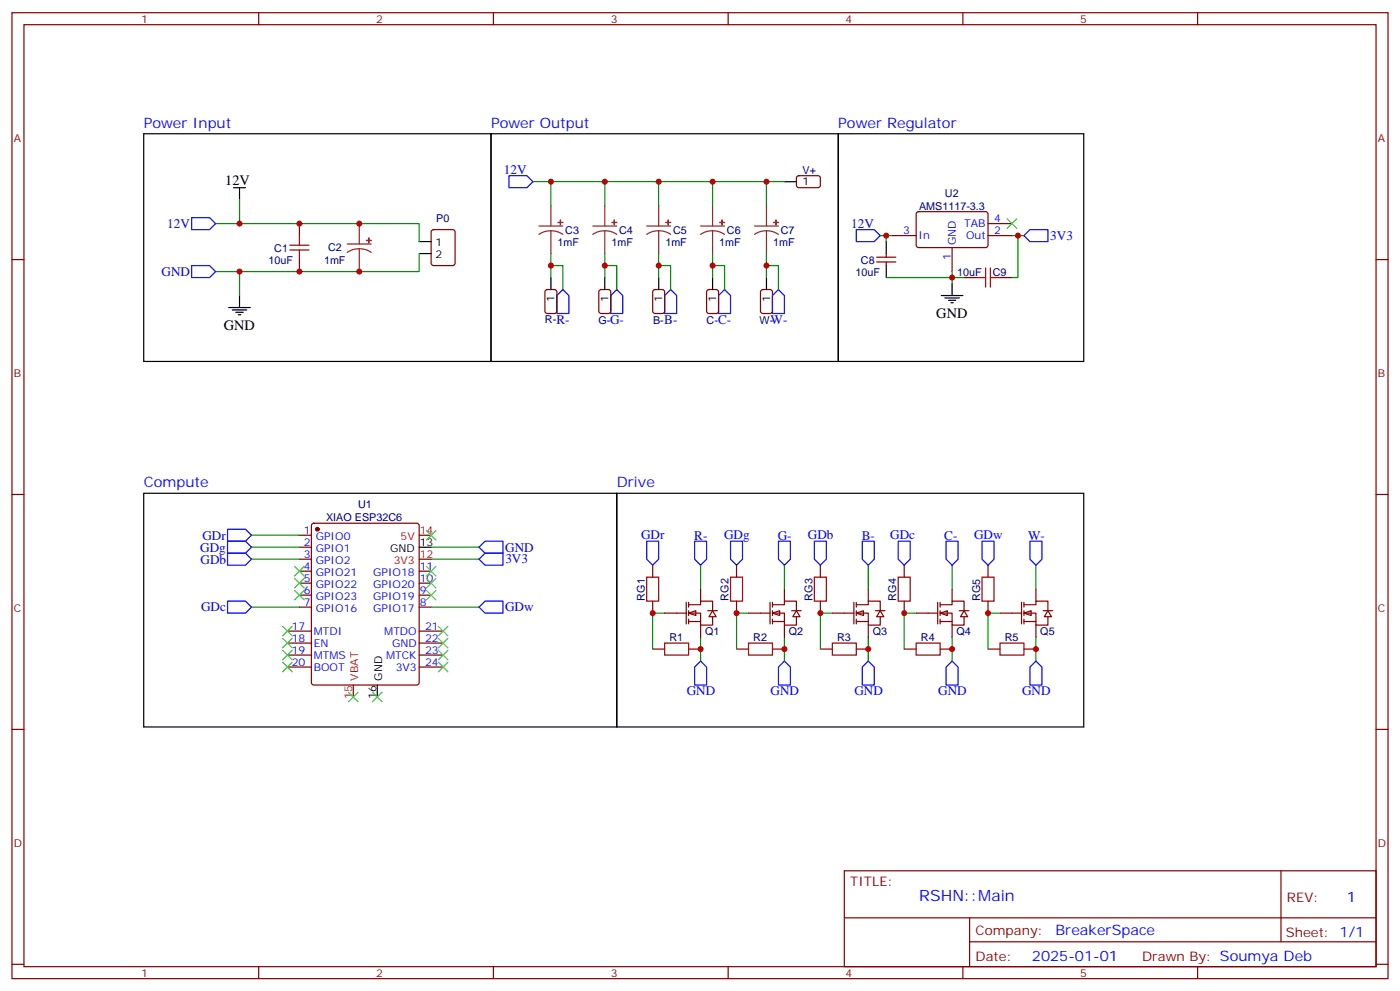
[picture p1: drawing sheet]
<svg xmlns="http://www.w3.org/2000/svg" width="412mm" height="292mm" viewBox="0 0 412 292" stroke-linecap="round" stroke-linejoin="round" font-family="sans-serif">
<g fill="none" stroke="#870000" stroke-width=".35">
<path d="M3.5 3.7h405.4v284.4h-405.4zM7.1 7.3h398.2v277.3h-398.2zM76.2 3.7v3.6M145.3 3.7v3.6M214.5 3.7v3.6M283.6 3.7v3.6M352.8 3.7v3.6M234.8 51.9l.5-.2 5.9 .1 .5 .6-.1 2.4-.7 .4h-5.9l-.4-.7v-2.1zM3.5 76.4h3.6M127.2 67.8l.5-.2h5.6l.7 .4 .1 9.5-.5 .6-5.9 .1-.6-.5-.1-9.4zM262.8 69.4h7.1M270.1 62.5l.5-.2 20 .1 .4 .6v9.5l-.7 .4-20-.1-.4-.6v-9.2z"/>
<path d="M280.5 72.9v7M291 69.4h7.1M291 65.8h7.1M405.3 76.4h3.6M160.7 85.4l.5-.2h2.1l.7 .5v5.9l-.4 .6-2.4 .1-.6-.5-.1-5.9zM176.6 85.4l.5-.2h2.1l.7 .5v5.9l-.4 .6-2.4 .1-.7-.5v-5.9zM192.5 85.4l.5-.2h2.1l.6 .5 .1 5.9-.5 .6-2.3 .1-.7-.5v-5.9zM208.4 85.4l.4-.2h2.2l.6 .5 .1 5.9-.5 .6-2.4 .1-.6-.5-.1-5.9zM224.2 85.4l.5-.2h2.1l.7 .5v5.9l-.4 .6-2.4 .1-.6-.5-.1-5.9zM3.5 145.6h3.6M88.2 157.6h3.5M92 154.2l.4-.2h30.4l.6 .5 .1 46.4-.5 .7h-30.6l-.6-.4-.1-46.5z"/>
<path d="M123.5 157.6h3.5M405.3 145.6h3.6M88.2 161.1h3.5M88.2 164.6h3.5M88.2 168.1h3.5M88.2 171.7h3.5M88.2 175.2h3.5M88.2 178.7h3.5M123.5 164.6h3.5M123.5 168.1h3.5M123.5 171.7h3.5M123.5 175.2h3.5"/>
<path d="M123.5 178.7h3.5M192.3 166.4v3.5M192.3 177v3.5M217 166.4v3.5M217 177v3.5M241.7 166.4v3.5M241.7 177v3.5M266.3 166.4v3.5M266.3 177v3.5M291 166.4v3.5M291 177v3.5M84.7 185.8h7"/>
<path d="M84.7 189.3h7M84.7 192.8h7M84.7 196.4h7M123.5 185.8h7M123.5 189.3h7M123.5 192.8h7M123.5 196.4h7M192.3 191.1h3.5M202.8 191.1h3.6M217 191.1h3.5M227.5 191.1h3.6M241.7 191.1h3.5"/>
<path d="M252.2 191.1h3.6M266.3 191.1h3.6M276.9 191.1h3.6M291 191.1h3.6M301.6 191.1h3.6M3.5 214.7h3.6M104.1 201.6v3.6M405.3 214.7h3.6M248.7 256.3h156.6v28.3h-156.6zM377.3 256.4v20.8M248.7 270.2h156.5M285.6 277.2h119.6"/>
<path d="M285.6 270.2v14.1M3.5 283.8h3.6M76.2 284.6v3.5M145.3 284.6v3.5M214.5 284.6v3.5M283.6 284.6v3.5M352.8 284.6v3.5M405.3 283.8h3.6"/>
</g>
<g fill="none" stroke="#000" stroke-width=".35">
<path d="M42.3 39.4h102.3v67h-102.3zM144.6 39.4h102.3v67h-102.3zM246.9 39.4h72.4v67h-72.4zM68.8 55.2h3.5M70.6 55.2v3.6M231.1 53.5h3.5M123.5 71.1h3.5M123.5 74.6h3.5M67.4 90.5h6.3M68.4 91.2h4.3M69.5 91.9h2.1M70.2 92.6h.7"/>
<path d="M70.6 87v3.5M162.3 81.7v3.5M178.2 81.7v3.5M194 81.7v3.5M209.9 81.7v3.5M225.8 81.7v3.5M277.3 87h6.3M278.3 87.7h4.3M279.4 88.4h2.1M280.1 89.1h.7M280.5 83.5v3.5M42.3 145.2h139.4v68.8h-139.4z"/>
<path d="M181.7 145.2h137.6v68.8h-137.6zM123.5 161.1h3.5M111.1 201.6v3.6"/>
</g>
<g fill="#8c2424" stroke="#8c2424" stroke-width=".35">
<path d="M108.6 70.1l.1 1.4z"/>
<path d="M107.9 70.8h1.5z"/>
<path d="M165.1 64.8v1.4z"/>
<path d="M164.4 65.5h1.4z"/>
<path d="M180.9 64.8l.1 1.4z"/>
<path d="M180.3 65.5h1.4z"/>
<path d="M196.8 64.8v1.4z"/>
<path d="M196.1 65.5h1.5z"/>
<path d="M212.7 64.8v1.4z"/>
<path d="M212 65.5h1.4z"/>
<path d="M228.6 64.8v1.4z"/>
<path d="M227.9 65.5h1.4z"/>
</g>
<g fill="none" stroke="#8c2424" stroke-width=".35">
<path d="M102.3 71.8h7.1M105.8 73.2l1.9 .3 1.7 .8M105.8 73.2l-1.8 .3-1.7 .8M105.8 65.8v6M105.8 73.2v6.7M158.7 66.5h7.1M162.3 67.9l1.8 .3 1.7 .8M162.3 67.9l-1.9 .3-1.7 .8M162.3 60.5v6M162.3 67.9v6.7M174.6 66.5h7.1M178.2 67.9l1.8 .3 1.7 .8"/>
<path d="M178.2 67.9l-1.9 .3-1.7 .8M178.2 60.5v6M178.2 67.9v6.7M190.5 66.5h7.1M194 67.9l1.9 .3 1.7 .8M194 67.9l-1.8 .3-1.7 .8M194 60.5v6M194 67.9v6.7M206.4 66.5h7M209.9 67.9l1.9 .3 1.6 .8M209.9 67.9l-1.8 .3-1.7 .8M209.9 60.5v6"/>
<path d="M209.9 67.9v6.7M222.2 66.5h7.1M225.8 67.9l1.8 .3 1.7 .8M225.8 67.9l-1.9 .3-1.7 .8M225.8 60.5v6M225.8 67.9v6.7"/>
</g>
<g fill="none" stroke="#008700" stroke-width=".35">
<path d="M70.6 58.8v7M157 53.5h74.1M162.3 53.5v7M178.2 53.5v7M194 53.5v7M209.9 53.5v7M225.8 53.5v7M63.5 65.8h60v5.3M70.6 79.9v7.1M123.5 74.6v5.3h-60M162.3 78.2h3.5v7M162.3 74.6v7.1"/>
<path d="M178.2 78.2h3.5v7M178.2 74.6v7.1M194 78.2h3.6v7M194 74.6v7.1M209.9 78.2h3.5v7M209.9 74.6v7.1M225.8 78.2h3.5v7M225.8 74.6v7.1M280.5 79.9v3.6M74.1 157.6h14.1M74.1 164.6h14.1M74.1 161.1h14.1"/>
<path d="M74.1 178.7h14.1M127 164.6h14.1M127 161.1h14.1M127 178.7h14.1M206.4 166.4v7M231.1 166.4v7M255.8 166.4v7M280.5 166.4v7M305.2 166.4v7M195.8 180.5h-3.5v10.6M206.4 187.5v7.1M220.5 180.5h-3.5v10.6"/>
<path d="M231.1 187.5v7.1M245.2 180.5h-3.5v10.6M255.8 187.5v7.1M269.9 180.5h-3.6v10.6M280.5 187.5v7.1M294.6 180.5h-3.6v10.6M305.2 187.5v7.1"/>
</g>
<g fill="none" stroke="#00f" stroke-width=".35">
<path d="M149.9 51.7h5.3l1.8 1.8-1.8 1.7h-5.3zM56.4 64.1h5.3l1.8 1.7-1.8 1.8h-5.3zM56.4 78.2h5.3l1.8 1.7-1.8 1.8h-5.3zM301.6 69.4l1.8-1.8h5.3v3.5h-5.3zM165.8 85.2l1.8 1.8v5.3h-3.6v-5.3zM181.7 85.2l1.7 1.8v5.3h-3.5v-5.3zM197.6 85.2l1.7 1.8v5.3h-3.5v-5.3zM213.4 85.2l1.8 1.8v5.3h-3.5v-5.3zM229.3 85.2l1.8 1.8v5.3h-3.6v-5.3zM67 155.8h5.3l1.8 1.8-1.8 1.7h-5.3zM67 159.3h5.3l1.8 1.8-1.8 1.7h-5.3zM190.5 159.3h3.5v5.3l-1.7 1.8-1.8-1.8z"/>
<path d="M204.6 159.3h3.5v5.3l-1.7 1.8-1.8-1.8zM215.2 159.3h3.5v5.3l-1.7 1.8-1.8-1.8zM229.3 159.3h3.5v5.3l-1.7 1.8-1.8-1.8zM239.9 159.3h3.5v5.3l-1.7 1.8-1.8-1.8zM254 159.3h3.5v5.3l-1.7 1.8-1.8-1.8zM264.6 159.3h3.5v5.3l-1.8 1.8-1.7-1.8zM278.7 159.3h3.5v5.3l-1.7 1.8-1.8-1.8zM289.3 159.3h3.5v5.3l-1.8 1.8-1.7-1.8zM303.4 159.3h3.5v5.3l-1.7 1.8-1.8-1.8zM67 162.8h5.3l1.8 1.8-1.8 1.8h-5.3zM67 177h5.3l1.8 1.7-1.8 1.8h-5.3zM141.1 164.6l1.8-1.8h5.3v3.6h-5.3z"/>
<path d="M141.1 178.7l1.8-1.7h5.3v3.5h-5.3zM141.1 161.1l1.8-1.8h5.3v3.5h-5.3zM206.4 194.6l1.7 1.8v5.2h-3.5v-5.2zM231.1 194.6l1.7 1.8v5.2h-3.5v-5.2zM255.8 194.6l1.7 1.8v5.2h-3.5v-5.2zM278.7 196.4l1.8-1.8 1.7 1.8v5.2h-3.5zM303.4 196.4l1.8-1.8 1.7 1.8v5.2h-3.5z"/>
</g>
<g fill="none" stroke="#3c3" stroke-width=".35">
<path d="M296.7 64.4l2.8 2.8M299.5 64.4l-2.8 2.8M83.3 184.4l2.8 2.8M83.3 187.9l2.8 2.8M83.3 191.4l2.8 2.8M83.3 194.9l2.8 2.9M86.1 184.4l-2.8 2.8M86.1 187.9l-2.8 2.8M86.1 191.4l-2.8 2.8M86.1 194.9l-2.8 2.9M129.1 194.9l2.8 2.9M129.1 191.4l2.8 2.8"/>
<path d="M129.1 187.9l2.8 2.8M129.1 184.4l2.8 2.8M131.9 194.9l-2.8 2.9M131.9 191.4l-2.8 2.8M131.9 187.9l-2.8 2.8M131.9 184.4l-2.8 2.8M102.7 203.8l2.8 2.8M105.5 203.8l-2.8 2.8M109.7 203.8l2.8 2.8M112.5 203.8l-2.8 2.8"/>
</g>
<circle cx="93.5" cy="155.8" r=".53" fill="#870000" stroke="#870000" stroke-width=".35"/>
<path d="M190.5 169.9h3.5v7.1h-3.5zM215.2 169.9h3.5v7.1h-3.5zM239.9 169.9h3.5v7.1h-3.5zM264.6 169.9h3.5v7.1h-3.5zM289.3 169.9h3.5v7.1h-3.5zM195.8 189.3h7v3.5h-7zM220.5 189.3h7v3.5h-7zM245.2 189.3h7v3.5h-7zM269.9 189.3h7v3.5h-7zM294.6 189.3h7v3.5h-7z" fill="none" stroke="#a10000" stroke-width=".35"/>
<g fill="#fff" stroke="#870000" stroke-width=".35">
<path d="M202.8 180.5l2.2-.7v1.4z"/>
<path d="M209.9 179.8l1.1 1.7h-2.2z"/>
</g>
<path d="M202.1 177.3v6.4M202.8 178h3.6v-1h3.5v2.8M202.8 177.3v1.4M202.8 179.8v1.4M206.4 173.4v3.6M208.5 179.8h2.8M195.8 180.5h6.3M202.8 180.5h3.6v3.5h3.5v-2.5M202.8 183h3.6M202.8 182.2v1.5M206.4 184v3.5" fill="none" stroke="#870000" stroke-width=".35"/>
<g fill="#fff" stroke="#870000" stroke-width=".35">
<path d="M227.5 180.5l2.2-.7v1.4z"/>
<path d="M234.6 179.8l1.1 1.7h-2.2z"/>
</g>
<path d="M226.8 177.3v6.4M227.5 178h3.6v-1h3.5v2.8M227.5 177.3v1.4M227.5 179.8v1.4M231.1 173.4v3.6M233.2 179.8h2.8M220.5 180.5h6.3M227.5 180.5h3.6v3.5h3.5v-2.5M227.5 183h3.6M227.5 182.2v1.5M231.1 184v3.5" fill="none" stroke="#870000" stroke-width=".35"/>
<g fill="#fff" stroke="#870000" stroke-width=".35">
<path d="M252.2 180.5l2.2-.7v1.4z"/>
<path d="M259.3 179.8l1 1.7h-2.1z"/>
</g>
<path d="M251.5 177.3v6.4M252.2 178h3.6v-1h3.5v2.8M252.2 177.3v1.4M252.2 179.8v1.4M255.8 173.4v3.6M257.9 179.8h2.8M245.2 180.5h6.3M252.2 180.5h3.6v3.5h3.5v-2.5M252.2 183h3.6M252.2 182.2v1.5M255.8 184v3.5" fill="none" stroke="#870000" stroke-width=".35"/>
<g fill="#fff" stroke="#870000" stroke-width=".35">
<path d="M276.9 180.5l2.1-.7v1.4z"/>
<path d="M284 179.8l1 1.7h-2.1z"/>
</g>
<path d="M276.2 177.3v6.4M276.9 178h3.6v-1h3.5v2.8M276.9 177.3v1.4M276.9 179.8v1.4M280.5 173.4v3.6M282.6 179.8h2.8M269.9 180.5h6.3M276.9 180.5h3.6v3.5h3.5v-2.5M276.9 183h3.6M276.9 182.2v1.5M280.5 184v3.5" fill="none" stroke="#870000" stroke-width=".35"/>
<g fill="#fff" stroke="#870000" stroke-width=".35">
<path d="M301.6 180.5l2.1-.7v1.4z"/>
<path d="M308.7 179.8l1 1.7h-2.1z"/>
</g>
<g fill="none" stroke="#870000" stroke-width=".35">
<path d="M88.2 65.8v3.6M88.2 76.4v3.5M258.2 77.1h5.7M258.2 75.7h5.7M261.1 74.6v1.1M261.1 77.1v1.1M284 81.7h3.5M294.6 81.7h3.5M300.9 177.3v6.4M301.6 178h3.6v-1h3.5v2.8M301.6 177.3v1.4M301.6 179.8v1.4"/>
<path d="M305.2 173.4v3.6M307.3 179.8h2.8M294.6 180.5h6.3M301.6 180.5h3.6v3.5h3.5v-2.5M301.6 183h3.6M301.6 182.2v1.5M305.2 184v3.5"/>
</g>
<path d="M252.2 67.6h5.3l1.8 1.8-1.8 1.7h-5.3z" fill="none" stroke="#00f" stroke-width=".35"/>
<path d="M85.4 72.2h5.6M85.4 73.6h5.6M88.2 69.4v2.8M88.2 73.6v2.8M290.3 78.9v5.6M291.7 78.9v5.6M287.5 81.7h2.8M291.7 81.7h2.9" fill="none" stroke="#a10000" stroke-width=".35"/>
<g fill="none" stroke="#3c3" stroke-width=".35">
<path d="M125.6 156.1l2.8 2.9M128.4 156.1l-2.8 2.9M86.8 166.7l2.8 2.8M86.8 170.3l2.8 2.8M86.8 173.8l2.8 2.8M89.6 166.7l-2.8 2.8M89.6 170.3l-2.8 2.8M89.6 173.8l-2.8 2.8M125.6 166.7l2.8 2.8M125.6 170.3l2.8 2.8M125.6 173.8l2.8 2.8M128.4 166.7l-2.8 2.8"/>
<path d="M128.4 170.3l-2.8 2.8M128.4 173.8l-2.8 2.8"/>
</g>
<path d="M259.3 69.4h3.5M261.1 69.4v1.7M298.1 69.4h3.5M299.9 69.4v12.3h-1.8M261.1 81.7h22.9" fill="none" stroke="#008700" stroke-width=".35"/>
<path d="M261.1 71.1v3.5M261.1 78.2v3.5" fill="none" stroke="#000" stroke-width=".35"/>
<g fill="#c00">
<circle cx="162.3" cy="78.2" r=".88"/>
<circle cx="178.2" cy="78.2" r=".88"/>
<circle cx="194" cy="78.2" r=".88"/>
<circle cx="209.9" cy="78.2" r=".88"/>
<circle cx="225.8" cy="78.2" r=".88"/>
<circle cx="162.3" cy="53.5" r=".88"/>
<circle cx="178.2" cy="53.5" r=".88"/>
<circle cx="194" cy="53.5" r=".88"/>
<circle cx="209.9" cy="53.5" r=".88"/>
<circle cx="225.8" cy="53.5" r=".88"/>
<circle cx="206.4" cy="191.1" r=".88"/>
<circle cx="192.3" cy="180.5" r=".88"/>
<circle cx="231.1" cy="191.1" r=".88"/>
<circle cx="217" cy="180.5" r=".88"/>
<circle cx="255.8" cy="191.1" r=".88"/>
<circle cx="241.7" cy="180.5" r=".88"/>
<circle cx="280.5" cy="191.1" r=".88"/>
<circle cx="305.2" cy="191.1" r=".88"/>
<circle cx="266.3" cy="180.5" r=".88"/>
<circle cx="291" cy="180.5" r=".88"/>
<circle cx="70.6" cy="79.9" r=".88"/>
<circle cx="70.6" cy="65.8" r=".88"/>
<circle cx="261.1" cy="69.4" r=".88"/>
<circle cx="280.5" cy="81.7" r=".88"/>
<circle cx="299.9" cy="69.4" r=".88"/>
<circle cx="105.8" cy="79.9" r=".88"/>
<circle cx="105.8" cy="65.8" r=".88"/>
<circle cx="88.2" cy="79.9" r=".88"/>
<circle cx="88.2" cy="65.8" r=".88"/>
</g>
<text font-size="4.6" fill="#00f" x="270.8" y="265.4">RSHN::Main</text>
<g font-size="4.2" fill="#00f">
<text x="42.3" y="37.6">Power Input</text>
<text x="144.6" y="37.6">Power Output</text>
<text x="246.9" y="37.6">Power Regulator</text>
<text x="42.3" y="143.4">Compute</text>
<text x="181.7" y="143.4">Drive</text>
<text x="396.7" y="265.6">1</text>
<text x="310.9" y="275.2">BreakerSpace</text>
<text x="304" y="283">2025-01-01</text>
</g>
<g font-size="4.2">
<text x="66.3" y="54.5">12V</text>
<text x="275.8" y="93.7">GND</text>
<text x="65.9" y="97.2">GND</text>
</g>
<g font-size="3.9" fill="#00f">
<text x="148.4" y="51.3">12V</text>
<text x="49.3" y="67">12V</text>
<text x="250.7" y="67.1">12V</text>
<text x="309.4" y="70.6">3V3</text>
<text x="47.6" y="81.1">GND</text>
<text x="163.9" y="95.3">R-</text>
<text x="179.7" y="95.3">G-</text>
<text x="195.7" y="95.3">B-</text>
<text x="211.6" y="95.3">C-</text>
<text x="227" y="95.3">W-</text>
<text x="59.6" y="159">GDr</text>
<text x="188.8" y="158.8">GDr</text>
<text x="204.5" y="158.9">R-</text>
<text x="213.3" y="158.8">GDg</text>
<text x="229.1" y="158.8">G-</text>
<text x="238" y="158.8">GDb</text>
<text x="253.9" y="158.8">B-</text>
<text x="262.2" y="158.8">GDc</text>
<text x="278.2" y="158.8">C-</text>
<text x="286.9" y="158.8">GDw</text>
<text x="302.9" y="158.8">W-</text>
<text x="59" y="162.5">GDg</text>
<text x="59.1" y="166">GDb</text>
<text x="148.8" y="162.4">GND</text>
<text x="148.9" y="165.8">3V3</text>
<text x="59.2" y="180">GDc</text>
<text x="148.8" y="179.9">GDw</text>
<text x="202.3" y="204.7">GND</text>
<text x="227" y="204.7">GND</text>
<text x="251.7" y="204.7">GND</text>
<text x="276.4" y="204.7">GND</text>
<text x="301.1" y="204.7">GND</text>
</g>
<g font-size="3.9" fill="#800">
<text x="250.5" y="260.9">TITLE:</text>
<text x="379.1" y="265.6">REV:</text>
<text x="287.4" y="275.1">Company:</text>
<text x="378.7" y="275.7">Sheet: 1/1</text>
<text x="287.4" y="282.8">Date:</text>
<text x="336.4" y="282.9">Drawn By: Soumya Deb</text>
</g>
<g font-size="3.2" fill="#800">
<text x="41.6" y="6.7">1</text>
<text x="110.8" y="6.7">2</text>
<text x="179.9" y="6.7">3</text>
<text x="249.1" y="6.7">4</text>
<text x="318.2" y="6.7">5</text>
<text x="4.1" y="41.8">A</text>
<text x="405.9" y="41.8">A</text>
<text x="4.1" y="111">B</text>
<text x="405.9" y="111">B</text>
<text x="4.1" y="180.1">C</text>
<text x="405.9" y="180.1">C</text>
<text x="4.1" y="249.3">D</text>
<text x="405.9" y="249.3">D</text>
<text x="41.6" y="287.5">1</text>
<text x="110.8" y="287.5">2</text>
<text x="179.9" y="287.5">3</text>
<text x="249.1" y="287.5">4</text>
<text x="318.2" y="287.5">5</text>
</g>
<g font-size="3.2" fill="#000080">
<text x="236.4" y="51.1">V+</text>
<text x="278.4" y="57.9">U2</text>
<text x="128.5" y="65.3">P0</text>
<text x="270.7" y="61.7">AMS1117-3.3</text>
<text x="166.5" y="68.7">C3</text>
<text x="182.4" y="68.7">C4</text>
<text x="198.3" y="68.7">C5</text>
<text x="214.1" y="68.7">C6</text>
<text x="230" y="68.7">C7</text>
<text x="79.1" y="77.6">10uF</text>
<text x="80.8" y="74.1">C1</text>
<text x="95.4" y="77.6">1mF</text>
<text x="96.7" y="74">C2</text>
<text x="164.2" y="72.3">1mF</text>
<text x="180.1" y="72.3">1mF</text>
<text x="196" y="72.3">1mF</text>
<text x="211.9" y="72.3">1mF</text>
<text x="227.7" y="72.3">1mF</text>
<text x="253.6" y="77.6">C8</text>
<text x="252" y="81.1">10uF</text>
<text x="282" y="81.1">10uF</text>
<text x="292.4" y="81.1">C9</text>
<text x="160.5" y="95.2">R-</text>
<text x="176.3" y="95.3">G-</text>
<text x="192.4" y="95.3">B-</text>
<text x="208.2" y="95.3">C-</text>
<text x="223.8" y="95.3">W-</text>
<text x="105.5" y="149.7">U1</text>
<text x="96.1" y="153.5">XIAO ESP32C6</text>
<text x="189.9" y="176.8" transform="rotate(-90 189.9 176.8)">RG1</text>
<text x="214.6" y="176.8" transform="rotate(-90 214.6 176.8)">RG2</text>
<text x="239.3" y="176.8" transform="rotate(-90 239.3 176.8)">RG3</text>
<text x="264" y="176.8" transform="rotate(-90 264 176.8)">RG4</text>
<text x="288.7" y="176.9" transform="rotate(-90 288.7 176.9)">RG5</text>
<text x="197.2" y="188.7">R1</text>
<text x="207.7" y="187">Q1</text>
<text x="221.9" y="188.7">R2</text>
<text x="232.4" y="187">Q2</text>
<text x="246.6" y="188.7">R3</text>
<text x="257.1" y="187">Q3</text>
<text x="271.3" y="188.7">R4</text>
<text x="281.8" y="187">Q4</text>
<text x="295.9" y="188.7">R5</text>
<text x="306.4" y="187">Q5</text>
</g>
<g font-size="3.2">
<text x="236.4" y="54.5">1</text>
<text x="128.3" y="72.5">1</text>
<text x="128.3" y="76.1">2</text>
<text x="163.3" y="89" transform="rotate(-90 163.3 89)">1</text>
<text x="179.2" y="89" transform="rotate(-90 179.2 89)">1</text>
<text x="195.1" y="89" transform="rotate(-90 195.1 89)">1</text>
<text x="211" y="89" transform="rotate(-90 211 89)">1</text>
<text x="226.8" y="89" transform="rotate(-90 226.8 89)">1</text>
<text x="123.6" y="160.7">13</text>
<text x="114.9" y="162.5">GND</text>
<text x="112.5" y="200.3" transform="rotate(-90 112.5 200.3)">GND</text>
<text x="110.8" y="205.9" transform="rotate(-90 110.8 205.9)">16</text>
</g>
<g font-size="3.2" fill="#00f">
<text x="292.8" y="65.5">4</text>
<text x="266.1" y="69">3</text>
<text x="270.6" y="70.4">In</text>
<text x="284" y="66.9">TAB</text>
<text x="284.6" y="70.4">Out</text>
<text x="292.8" y="69">2</text>
<text x="280.1" y="76.7" transform="rotate(-90 280.1 76.7)">1</text>
<text x="281.5" y="72.2" transform="rotate(-90 281.5 72.2)">GND</text>
<text x="89.5" y="157.2">1</text>
<text x="89.5" y="160.7">2</text>
<text x="93" y="159">GPIO0</text>
<text x="89.5" y="164.3">3</text>
<text x="89.5" y="167.8">4</text>
<text x="93" y="162.5">GPIO1</text>
<text x="93" y="166">GPIO2</text>
<text x="123.6" y="167.8">11</text>
<text x="89.5" y="171.3">5</text>
<text x="93" y="169.5">GPIO21</text>
<text x="93" y="173.1">GPIO22</text>
<text x="109.9" y="173.1">GPIO20</text>
<text x="109.9" y="169.5">GPIO18</text>
<text x="123.6" y="171.3">10</text>
<text x="89.5" y="174.8">6</text>
<text x="89.5" y="178.4">7</text>
<text x="93" y="176.6">GPIO23</text>
<text x="109.9" y="176.6">GPIO19</text>
<text x="123.6" y="178.4">8</text>
<text x="123.6" y="174.8">9</text>
<text x="85.9" y="185.4">17</text>
<text x="93" y="180.1">GPIO16</text>
<text x="109.9" y="180.1">GPIO17</text>
<text x="125.2" y="185.4">21</text>
<text x="85.9" y="188.9">18</text>
<text x="92.4" y="186.8">MTDI</text>
<text x="92.4" y="190.4">EN</text>
<text x="113.2" y="186.8">MTDO</text>
<text x="115.5" y="190.4">GND</text>
<text x="125.2" y="188.9">22</text>
<text x="85.9" y="192.5">19</text>
<text x="85.9" y="196">20</text>
<text x="92.4" y="193.9">MTMS</text>
<text x="92.4" y="197.4">BOOT</text>
<text x="113.7" y="193.9">MTCK</text>
<text x="116.6" y="197.4">3V3</text>
<text x="125.2" y="192.5">23</text>
<text x="125.2" y="196">24</text>
</g>
<g font-size="3.2" fill="#f00">
<text x="118" y="159">5V</text>
<text x="123.6" y="157.2">14</text>
<text x="116" y="166">3V3</text>
<text x="123.6" y="164.3">12</text>
<text x="105.5" y="200.3" transform="rotate(-90 105.5 200.3)">VBAT</text>
<text x="103.7" y="205.9" transform="rotate(-90 103.7 205.9)">15</text>
</g>
</svg>
